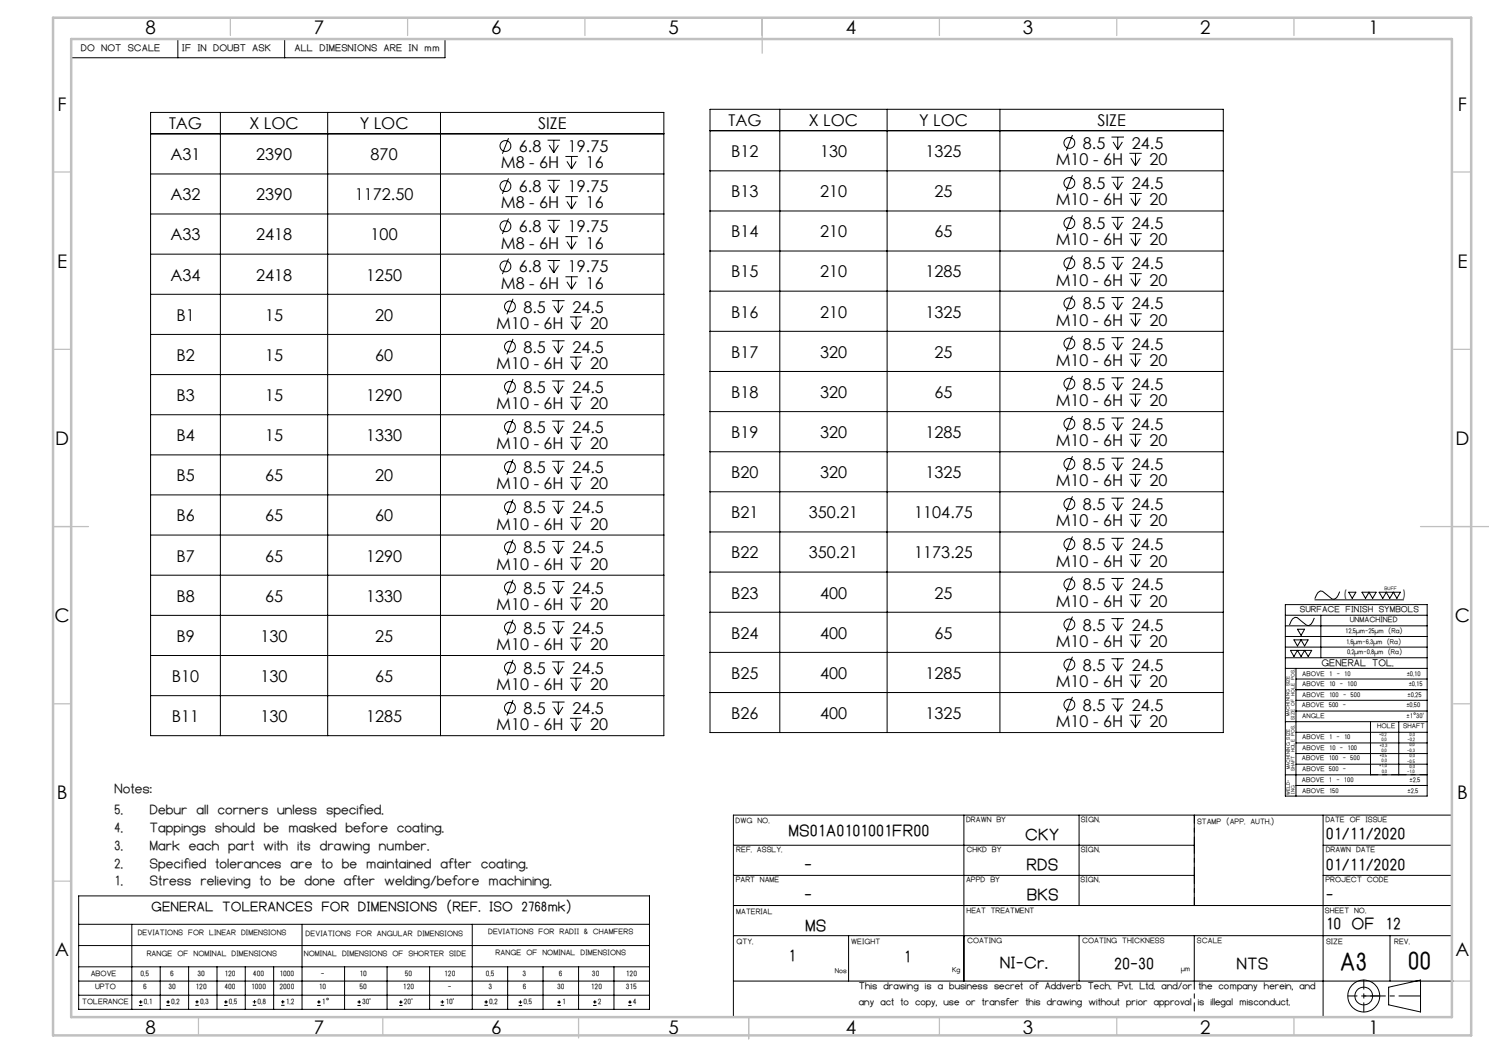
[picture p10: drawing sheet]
<svg xmlns="http://www.w3.org/2000/svg" width="420mm" height="297mm" viewBox="0 0 420 297" stroke-linecap="round" stroke-linejoin="round" font-family="sans-serif">
<g fill="none" stroke="#000" stroke-width=".28">
<path d="M50.2 11v5.3M80.3 11v5.3M125.5 11v5.3h-105.4M42.5 31.7h144.8v175.8h-144.8zM42.5 37.7h144.8M62.2 31.7v175.8M92.4 31.7v175.8M124.2 31.7v175.8M143.4 39l-1.7 4.4M154.4 39.5h3.6M156.2 39.5v3.5M200.3 30.8h144.8v175.8h-144.8z"/>
<path d="M200.3 36.9h144.8M220 30.8v175.8M250.2 30.8v175.8M282 30.8v175.8M302.5 38.1l-1.7 4.4M313.5 38.7h3.5M315.3 38.7v3.5M42.5 49.1h144.8M143.4 50.3l-1.7 4.4M154.4 50.9h3.6M154.9 40.9l1.3 2.1M154.9 52.2l1.3 2.2"/>
<path d="M156.2 50.9v3.5M157.5 40.9l-1.3 2.1M157.5 52.2l-1.3 2.2M159.5 44.1h3.5M159.5 55.5h3.5M159.9 45.5l1.3 2.1M159.9 56.8l1.3 2.1M161.2 44.1v3.5M161.2 55.5v3.4M162.5 45.5l-1.3 2.1M162.5 56.8l-1.3 2.1M200.3 48.2h144.8"/>
<path d="M200.3 59.5h144.8M302.5 49.4l-1.7 4.4M313.5 50h3.5M314 40l1.3 2.2M314 51.4l1.3 2.1M315.3 50v3.5M316.6 40l-1.3 2.2M316.6 51.4l-1.3 2.1M318.6 43.2h3.5M318.6 54.6h3.5M319 44.6l1.3 2.1M319 55.9l1.3 2.2"/>
<path d="M320.3 43.2v3.5M320.3 54.6v3.5M321.6 44.6l-1.3 2.1M321.6 55.9l-1.3 2.2M42.5 60.4h144.8M42.5 71.7h144.8M143.4 61.6l-1.7 4.4M143.4 73l-1.7 4.3M154.4 62.2h3.6M154.4 73.5h3.6M154.9 63.6l1.3 2.1M154.9 74.9l1.3 2.1"/>
<path d="M156.2 62.2v3.5M156.2 73.5v3.5M157.5 63.6l-1.3 2.1M157.5 74.9l-1.3 2.1M159.5 66.7h3.5M159.5 78.1h3.5M159.9 68.2l1.3 2.1M159.9 79.5l1.3 2.1M161.2 66.7v3.6M161.2 78.1v3.5M162.5 68.2l-1.3 2.1M162.5 79.5l-1.3 2.1"/>
<path d="M200.3 70.8h144.8M302.5 60.7l-1.7 4.4M302.5 72.1l-1.7 4.3M313.5 61.3h3.5M313.5 72.6h3.5M314 62.7l1.3 2.1M314 74l1.3 2.1M315.3 61.3v3.5M315.3 72.6v3.5M316.6 62.7l-1.3 2.1M316.6 74l-1.3 2.1M318.6 65.9h3.5"/>
<path d="M318.6 77.2h3.5M319 67.3l1.3 2.1M319 78.6l1.3 2.1M320.3 65.9v3.5M320.3 77.2v3.5M321.6 67.3l-1.3 2.1M321.6 78.6l-1.3 2.1M42.5 83h144.8M42.5 94.3h144.8M144.7 84.3l-1.7 4.3M144.7 95.6l-1.7 4.3M155.7 84.8h3.5"/>
<path d="M155.7 96.1h3.5M156.2 86.2l1.3 2.1M156.2 97.5l1.3 2.1M157.5 84.8v3.5M157.5 96.1v3.5M158.8 86.2l-1.3 2.1M158.8 97.5l-1.3 2.1M160.8 89.4h3.5M161.2 90.8l1.3 2.1M162.5 89.4v3.5M163.8 90.8l-1.3 2.1M200.3 82.1h144.8"/>
<path d="M200.3 93.4h144.8M302.5 83.4l-1.7 4.4M302.5 94.7l-1.7 4.4M313.5 83.9h3.5M313.5 95.2h3.5M314 85.3l1.3 2.1M314 96.7l1.3 2M315.3 83.9v3.5M315.3 95.2v3.5M316.6 85.3l-1.3 2.1M316.6 96.7l-1.3 2M318.6 88.5h3.5"/>
<path d="M318.6 99.8h3.5M319 89.9l1.3 2.1M320.3 88.5v3.5M320.3 99.8v3.5M321.6 89.9l-1.3 2.1M42.5 105.7h144.8M42.5 117h144.8M144.7 106.9l-1.7 4.4M144.7 118.2l-1.7 4.4M155.7 107.5h3.5M155.7 118.8h3.5M156.2 108.9l1.3 2"/>
<path d="M157.5 107.5v3.4M157.5 118.8v3.5M158.8 108.9l-1.3 2M160.8 100.7h3.5M160.8 112h3.5M161.2 102.1l1.3 2.1M161.2 113.4l1.3 2.1M162.5 100.7v3.5M162.5 112v3.5M163.8 102.1l-1.3 2.1M163.8 113.4l-1.3 2.1M200.3 104.8h144.8"/>
<path d="M200.3 116.1h144.8M302.5 106l-1.7 4.4M302.5 117.3l-1.7 4.4M313.5 106.6h3.5M313.5 117.9h3.5M314 108l1.3 2.1M314 119.3l1.3 2.1M315.3 106.6v3.5M315.3 117.9v3.5M316.6 108l-1.3 2.1M316.6 119.3l-1.3 2.1M318.6 111.2h3.5"/>
<path d="M319 101.2l1.3 2.1M319 112.6l1.3 2M320.3 111.2v3.4M321.6 101.2l-1.3 2.1M321.6 112.6l-1.3 2M42.5 128.3h144.8M42.5 139.6h144.8M144.7 129.5l-1.7 4.4M155.7 130.1h3.5M156.2 120.2l1.3 2.1M156.2 131.5l1.3 2.1M157.5 130.1v3.5"/>
<path d="M158.8 120.2l-1.3 2.1M158.8 131.5l-1.3 2.1M160.8 123.4h3.5M160.8 134.7h3.5M161.2 124.7l1.3 2.2M161.2 136.1l1.3 2.1M162.5 123.4v3.5M162.5 134.7v3.5M163.8 124.7l-1.3 2.2M163.8 136.1l-1.3 2.1M200.3 127.4h144.8M200.3 138.7h144.8"/>
<path d="M302.5 128.7l-1.7 4.3M302.5 140l-1.7 4.4M313.5 129.2h3.5M314 130.6l1.3 2.1M315.3 129.2v3.5M316.6 130.6l-1.3 2.1M318.6 122.5h3.5M318.6 133.8h3.5M319 123.9l1.3 2.1M319 135.2l1.3 2.1M320.3 122.5v3.5M320.3 133.8v3.5"/>
<path d="M321.6 123.9l-1.3 2.1M321.6 135.2l-1.3 2.1M42.5 150.9h144.8M144.7 140.9l-1.7 4.3M144.7 152.2l-1.7 4.4M155.7 141.4h3.5M155.7 152.7h3.5M156.2 142.8l1.3 2.1M156.2 154.1l1.3 2.1M157.5 141.4v3.5M157.5 152.7v3.5M158.8 142.8l-1.3 2.1"/>
<path d="M158.8 154.1l-1.3 2.1M160.8 146h3.5M160.8 157.3h3.5M161.2 147.4l1.3 2.1M161.2 158.7l1.3 2.1M162.5 146v3.5M162.5 157.3v3.5M163.8 147.4l-1.3 2.1M163.8 158.7l-1.3 2.1M200.3 150h144.8M302.5 151.3l-1.7 4.4M313.5 140.5h3.5"/>
<path d="M313.5 151.8h3.5M314 141.9l1.3 2.1M314 153.2l1.3 2.1M315.3 140.5v3.5M315.3 151.8v3.5M316.6 141.9l-1.3 2.1M316.6 153.2l-1.3 2.1M318.6 145.1h3.5M318.6 156.4h3.5M319 146.5l1.3 2.1M319 157.8l1.3 2.1M320.3 145.1v3.5"/>
<path d="M320.3 156.4v3.5M321.6 146.5l-1.3 2.1M321.6 157.8l-1.3 2.1M42.5 162.2h144.8M42.5 173.6h144.8M144.7 163.5l-1.7 4.4M144.7 174.8l-1.7 4.4M155.7 164h3.5M155.7 175.4h3.5M156.2 165.4l1.3 2.1M156.2 176.8l1.3 2.1M157.5 164v3.5"/>
<path d="M157.5 175.4v3.5M158.8 165.4l-1.3 2.1M158.8 176.8l-1.3 2.1M160.8 168.6h3.5M160.8 179.9h3.5M161.2 170l1.3 2.1M162.5 168.6v3.5M162.5 179.9v3.5M163.8 170l-1.3 2.1M200.3 161.4h144.8M200.3 172.7h144.8M302.5 162.6l-1.7 4.4"/>
<path d="M302.5 173.9l-1.7 4.4M313.5 163.2h3.5M313.5 174.5h3.5M314 164.6l1.3 2M314 175.9l1.3 2.1M315.3 163.2v3.4M315.3 174.5v3.5M316.6 164.6l-1.3 2M316.6 175.9l-1.3 2.1M318.6 167.7h3.5M318.6 179.1h3.5M319 169.2l1.3 2"/>
<path d="M320.3 167.7v3.5M320.3 179.1v3.5M321.6 169.2l-1.3 2M362.5 173.5h40.1M362.5 170.5h40.1v54h-40.1zM362.5 176.5h40.1M362.5 179.5h40.1M366 177.5h2l-1 1.7zM370.7 174.3l-.8 1.7-.7 .5-.7-.1-2.6-2.2-.6-.1-.7 .5-.9 1.7M370.9 169.2h25M372.6 173.5v12M377.9 166.9l-.9 1.7-.7 .4-.6-.1-2.6-2.1-.7-.1-.6 .4-.9 1.8"/>
<path d="M380.4 167h2l-1 1.8zM384.2 167h4l-1 1.8-1-1.8-1 1.8zM389 167h6l-1 1.8-1-1.8-1 1.8-1-1.8-1 1.8zM42.5 184.9h144.8M42.5 196.2h144.8M144.7 186.1l-1.7 4.4M144.7 197.4l-1.7 4.4M155.7 186.7h3.5M155.7 198h3.5M156.2 188.1l1.3 2.1M156.2 199.4l1.3 2.1M157.5 186.7v3.5"/>
<path d="M157.5 198v3.5M158.8 188.1l-1.3 2.1M158.8 199.4l-1.3 2.1M160.8 191.3h3.5M161.2 181.4l1.3 2M161.2 192.6l1.3 2.2M162.5 191.3v3.5M163.8 181.4l-1.3 2M163.8 192.6l-1.3 2.2M200.3 184h144.8M200.3 195.3h144.8M302.5 185.2l-1.7 4.4"/>
<path d="M302.5 196.6l-1.7 4.3M313.5 185.8h3.5M313.5 197.1h3.5M314 187.2l1.3 2.1M314 198.5l1.3 2.1M315.3 185.8v3.5M315.3 197.1v3.5M316.6 187.2l-1.3 2.1M316.6 198.5l-1.3 2.1M318.6 190.4h3.5M319 180.5l1.3 2.1M319 191.8l1.3 2.1"/>
<path d="M320.3 190.4v3.5M321.6 180.5l-1.3 2.1M321.6 191.8l-1.3 2.1M362.5 182.5h40.1M362.5 185.5h40.1M362.5 188.5h40.1M364 183.4h6l-1 1.8-1-1.8-1 1.8-1-1.8-1 1.8zM365 180.5h4l-1 1.7-1-1.7-1 1.7zM365.5 188.5v36M365.5 191.5h37.1M365.5 194.5h37.1M365.5 197.5h37.1"/>
<path d="M160.8 202.6h3.5M161.2 204l1.3 2.1M162.5 202.6v3.5M163.8 204l-1.3 2.1M318.6 201.7h3.5M319 203.1l1.3 2.1M320.3 201.7v3.5M321.6 203.1l-1.3 2.1M362.5 203.5h40.1M362.5 218.5h40.1M365.5 200.6h37.1M365.5 206.5h37.1"/>
<path d="M365.5 209.5h37.1M365.5 212.5h37.1M365.5 215.5h37.1M386.6 203.5v15M394.5 203.5v15M206.9 238.4h130M271.9 229.9v46.8M304.4 229.9v25.5M336.9 229.9v25.5M365.5 221.5h37.1M373.2 238.4h36.3M373.2 229.9v56.8"/>
<path d="M409.5 229.9h-202.6v57M22.2 252.7h161v32h-161zM206.9 246.9h130M206.9 255.4h202.6M373.2 246.9h36.3M22.2 276.7h161M22.2 260.7h161M22.2 266.7h161M22.2 272.7h161M37.2 260.7v24M45.2 272.7v12M53.2 272.7v12"/>
<path d="M61.2 272.7v12M69.2 272.7v12M77.2 272.7v12M85.2 260.7v24M97.2 272.7v12M109.2 272.7v12M121.2 272.7v12M133.2 260.7v24M143.2 272.7v12M153.2 272.7v12M163.2 272.7v12M173.2 272.7v12"/>
<path d="M206.9 263.9h202.6M206.9 276.7h203.1M239.4 263.9v12.8M304.4 263.9v12.8M336.9 263.9v12.8M391.7 278.4l9-2v9l-9-2zM392.1 263.9v12.8M22.2 280.7h161M39.2 283.6h1M39.2 282.6h1M39.7 282.1v1M46.9 283.6h1"/>
<path d="M46.9 282.6h1M47.4 282.1v1M55.1 283.6h1M55.1 282.6h1M55.6 282.1v1M63.2 283.6h1M63.2 282.6h1M63.7 282.1v1M71.3 283.6h1M71.3 282.6h1M71.8 282.1v1M79.3 283.6h1"/>
<path d="M79.3 282.6h1M79.8 282.1v1M89.5 283.6h1M89.5 282.6h1M90 282.1v1M100.8 283.6h1M100.8 282.6h1M101.3 282.1v1M112.6 283.6h1M112.6 282.6h1M113.1 282.1v1M124.3 282.6h1"/>
<path d="M124.3 283.6h1M124.8 282.1v1M136.6 282.6h1M136.6 283.6h1M137.1 282.1v1M146.3 283.6h1M146.3 282.6h1M146.8 282.1v1M157.2 283.6h1M157.2 282.6h1M157.7 282.1v1M167.3 283.6h1"/>
<path d="M167.3 282.6h1M167.8 282.1v1M177.2 283.6h1M177.2 282.6h1M177.7 282.1v1"/>
<circle cx="142.6" cy="52.5" r="1.53"/>
<circle cx="142.6" cy="41.2" r="1.53"/>
<circle cx="301.6" cy="51.6" r="1.53"/>
<circle cx="301.6" cy="40.3" r="1.53"/>
<circle cx="142.6" cy="63.8" r="1.54"/>
<circle cx="142.6" cy="75.1" r="1.53"/>
<circle cx="301.6" cy="62.9" r="1.54"/>
<circle cx="301.6" cy="74.2" r="1.53"/>
<circle cx="143.9" cy="86.4" r="1.53"/>
<circle cx="143.9" cy="97.8" r="1.53"/>
<circle cx="301.6" cy="96.9" r="1.53"/>
<circle cx="301.6" cy="85.6" r="1.53"/>
<circle cx="143.9" cy="109.1" r="1.53"/>
<circle cx="301.6" cy="119.5" r="1.53"/>
<circle cx="301.6" cy="108.2" r="1.53"/>
<circle cx="143.8" cy="131.7" r="1.54"/>
<circle cx="143.9" cy="120.4" r="1.53"/>
<circle cx="301.6" cy="130.8" r="1.54"/>
<circle cx="143.9" cy="154.4" r="1.53"/>
<circle cx="143.9" cy="143" r="1.53"/>
<circle cx="301.6" cy="142.1" r="1.53"/>
<circle cx="301.6" cy="153.5" r="1.53"/>
<circle cx="143.9" cy="165.7" r="1.53"/>
<circle cx="143.9" cy="177" r="1.53"/>
<circle cx="301.6" cy="164.8" r="1.53"/>
<circle cx="301.6" cy="176.1" r="1.53"/>
<circle cx="143.9" cy="188.3" r="1.53"/>
<circle cx="143.9" cy="199.7" r="1.53"/>
<circle cx="301.6" cy="187.4" r="1.53"/>
<circle cx="301.6" cy="198.8" r="1.53"/>
<circle cx="384.7" cy="280.9" r="4.5"/>
<circle cx="384.7" cy="280.9" r="2.49"/>
</g>
<path d="M386.6 218.5h8M394.6 218.5h8" fill="none" stroke="#000" stroke-width=".28" stroke-dasharray="15.2 1.3 1.3 1.3" stroke-dashoffset="13.1"/>
<path d="M336.9 238.4v-8.5M336.9 238.4v8.5M336.9 246.9v8.5M336.9 276.7v8.5" fill="none" stroke="#000" stroke-width=".28" stroke-dasharray="15.2 1.3 1.3 1.3" stroke-dashoffset="12.9"/>
<path d="M384.7 280.9h16" fill="none" stroke="#000" stroke-width=".28" stroke-dasharray="15.2 1.3 1.3 1.3" stroke-dashoffset="9.1"/>
<path d="M384.7 276.4v9M380.2 280.9h9" fill="none" stroke="#000" stroke-width=".28" stroke-dasharray="15.2 1.3 1.3 1.3" stroke-dashoffset="12.6"/>
<g fill="none" stroke="#c0c0c0" stroke-width=".35">
<path d="M65 5v5M115 5v5M165 5v5M215 5v10M265 5v5M315 5v5M365 5v5M15 48.5h5M410 48.5h5M15 98.5h5M410 98.5h5M15 148.5h10"/>
<path d="M400.7 148.5h19.3M15 198.5h5M410 198.5h5M15 248.5h5M410 276.7h5M56 287v5M108 287v5M163.2 287v5.8M211.2 286.9v6.1M265 287v5M315 287v5M365 287v5"/>
</g>
<path d="M15 5h400v287h-400zM20.1 11h389.4v275.9h-389.4z" fill="none" stroke="#c0c0c0" stroke-width=".7"/>
<g font-size="9.2">
<text x="377.9" y="273.5">A3</text>
<text x="397.1" y="273.4">00</text>
</g>
<g font-size="6">
<text x="222.4" y="235.8">MS01A0101001FR00</text>
<text x="289.1" y="236.9">CKY</text>
<text x="374" y="236.7">01/11/2020</text>
<text x="226.8" y="245.5">-</text>
<text x="289.5" y="245.5">RDS</text>
<text x="374" y="245.3">01/11/2020</text>
<text x="226.8" y="253.8">-</text>
<text x="289.7" y="253.9">BKS</text>
<text x="374" y="253.9">-</text>
<text x="227.1" y="262.5">MS</text>
<text x="374" y="262.1">10 OF 12</text>
<text x="222.4" y="271.1">1</text>
<text x="254.9" y="271.4">1</text>
<text x="282.1" y="273.1">NI-Cr.</text>
<text x="314.3" y="273.4">20-30</text>
<text x="348.8" y="273.4">NTS</text>
</g>
<g font-size="5.3">
<text x="41" y="9.5">8</text>
<text x="88.5" y="9.5">7</text>
<text x="138.5" y="9.5">6</text>
<text x="188.5" y="9.5">5</text>
<text x="238.5" y="9.5">4</text>
<text x="288.5" y="9.5">3</text>
<text x="338.5" y="9.5">2</text>
<text x="386" y="9.5">1</text>
<text x="16.2" y="31.3">F</text>
<text x="411.2" y="31.3">F</text>
<text x="16.1" y="75.5">E</text>
<text x="411.1" y="75.5">E</text>
<text x="15.5" y="125.5">D</text>
<text x="410.5" y="125.5">D</text>
<text x="15.4" y="175.5">C</text>
<text x="410.4" y="175.5">C</text>
<text x="16" y="225.5">B</text>
<text x="411" y="225.5">B</text>
<text x="15.5" y="269.8">A</text>
<text x="410.5" y="269.8">A</text>
<text x="41" y="291.5">8</text>
<text x="88.5" y="291.5">7</text>
<text x="138.5" y="291.5">6</text>
<text x="188.5" y="291.5">5</text>
<text x="238.5" y="291.5">4</text>
<text x="288.5" y="291.5">3</text>
<text x="338.5" y="291.5">2</text>
<text x="386" y="291.5">1</text>
</g>
<g font-size="4.9" fill="#191924">
<text x="32.2" y="223.8">Notes:</text>
<text x="32.2" y="229.7">5.</text>
<text x="42.2" y="229.7">Debur all corners unless specified.</text>
<text x="32.2" y="234.7">4.</text>
<text x="32.2" y="239.7">3.</text>
<text x="42.2" y="234.7">Tappings should be masked before coating.</text>
<text x="42.2" y="239.7">Mark each part with its drawing number.</text>
<text x="32.2" y="244.7">2.</text>
<text x="42.2" y="244.7">Specified tolerances are to be maintained after coating.</text>
<text x="32.2" y="249.7">1.</text>
<text x="42.2" y="249.7">Stress relieving to be done after welding/before machining.</text>
</g>
<text font-size="4.9" x="42.7" y="257">GENERAL TOLERANCES FOR DIMENSIONS (REF. ISO 2768mk)</text>
<g font-size="4.6">
<text x="205.5" y="35.6">TAG</text>
<text x="228.2" y="35.6">X LOC</text>
<text x="259.2" y="35.6">Y LOC</text>
<text x="309.6" y="35.6">SIZE</text>
<text x="47.7" y="36.4">TAG</text>
<text x="70.4" y="36.4">X LOC</text>
<text x="101.5" y="36.4">Y LOC</text>
<text x="151.8" y="36.4">SIZE</text>
<text x="48.1" y="45.2">A31</text>
<text x="72.2" y="45.2">2390</text>
<text x="104.5" y="45.2">870</text>
<text x="141.3" y="47.5">M8 - 6H</text>
<text x="146.4" y="42.9">6.8</text>
<text x="160.2" y="42.9">19.75</text>
<text x="165.2" y="47.5">16</text>
<text x="206.3" y="44.3">B12</text>
<text x="231.3" y="44.3">130</text>
<text x="261.1" y="44.3">1325</text>
<text x="297.8" y="46.6">M10 - 6H</text>
<text x="305.4" y="42">8.5</text>
<text x="319.3" y="42">24.5</text>
<text x="324.3" y="46.6">20</text>
<text x="305.4" y="53.3">8.5</text>
<text x="319.3" y="53.3">24.5</text>
<text x="48.1" y="56.5">A32</text>
<text x="72.2" y="56.5">2390</text>
<text x="100.1" y="56.5">1172.50</text>
<text x="141.3" y="58.8">M8 - 6H</text>
<text x="146.4" y="54.2">6.8</text>
<text x="160.2" y="54.2">19.75</text>
<text x="165.2" y="58.8">16</text>
<text x="206.3" y="55.6">B13</text>
<text x="231.3" y="55.6">210</text>
<text x="263.6" y="55.6">25</text>
<text x="297.8" y="57.9">M10 - 6H</text>
<text x="324.3" y="57.9">20</text>
<text x="146.4" y="65.5">6.8</text>
<text x="160.2" y="65.5">19.75</text>
<text x="305.4" y="64.7">8.5</text>
<text x="319.3" y="64.7">24.5</text>
<text x="48.1" y="67.8">A33</text>
<text x="72.2" y="67.8">2418</text>
<text x="104.5" y="67.8">100</text>
<text x="141.3" y="70.1">M8 - 6H</text>
<text x="165.2" y="70.1">16</text>
<text x="206.3" y="66.9">B14</text>
<text x="231.3" y="66.9">210</text>
<text x="263.6" y="66.9">65</text>
<text x="297.8" y="69.2">M10 - 6H</text>
<text x="324.3" y="69.2">20</text>
<text x="146.4" y="76.9">6.8</text>
<text x="160.2" y="76.9">19.75</text>
<text x="305.4" y="76">8.5</text>
<text x="319.3" y="76">24.5</text>
<text x="48.1" y="79.1">A34</text>
<text x="72.2" y="79.1">2418</text>
<text x="103.3" y="79.1">1250</text>
<text x="141.3" y="81.4">M8 - 6H</text>
<text x="165.2" y="81.4">16</text>
<text x="206.3" y="78.3">B15</text>
<text x="231.3" y="78.3">210</text>
<text x="261.1" y="78.3">1285</text>
<text x="297.8" y="80.6">M10 - 6H</text>
<text x="324.3" y="80.6">20</text>
<text x="147.7" y="88.2">8.5</text>
<text x="161.5" y="88.2">24.5</text>
<text x="206.3" y="89.6">B16</text>
<text x="231.3" y="89.6">210</text>
<text x="261.1" y="89.6">1325</text>
<text x="305.4" y="87.3">8.5</text>
<text x="319.3" y="87.3">24.5</text>
<text x="49.8" y="90.5">B1</text>
<text x="74.8" y="90.5">15</text>
<text x="105.8" y="90.5">20</text>
<text x="140" y="92.8">M10 - 6H</text>
<text x="166.5" y="92.8">20</text>
<text x="297.8" y="91.9">M10 - 6H</text>
<text x="324.3" y="91.9">20</text>
<text x="49.8" y="101.8">B2</text>
<text x="74.8" y="101.8">15</text>
<text x="105.8" y="101.8">60</text>
<text x="147.7" y="99.5">8.5</text>
<text x="161.5" y="99.5">24.5</text>
<text x="206.3" y="100.9">B17</text>
<text x="231.3" y="100.9">320</text>
<text x="263.6" y="100.9">25</text>
<text x="305.4" y="98.6">8.5</text>
<text x="319.3" y="98.6">24.5</text>
<text x="140" y="104.1">M10 - 6H</text>
<text x="166.5" y="104.1">20</text>
<text x="297.8" y="103.2">M10 - 6H</text>
<text x="324.3" y="103.2">20</text>
<text x="49.8" y="113.1">B3</text>
<text x="74.8" y="113.1">15</text>
<text x="103.3" y="113.1">1290</text>
<text x="147.7" y="110.8">8.5</text>
<text x="161.5" y="110.8">24.5</text>
<text x="206.3" y="112.2">B18</text>
<text x="231.3" y="112.2">320</text>
<text x="263.6" y="112.2">65</text>
<text x="305.4" y="109.9">8.5</text>
<text x="319.3" y="109.9">24.5</text>
<text x="140" y="115.4">M10 - 6H</text>
<text x="166.5" y="115.4">20</text>
<text x="297.8" y="114.5">M10 - 6H</text>
<text x="324.3" y="114.5">20</text>
<text x="49.8" y="124.4">B4</text>
<text x="74.8" y="124.4">15</text>
<text x="103.3" y="124.4">1330</text>
<text x="147.7" y="122.1">8.5</text>
<text x="161.5" y="122.1">24.5</text>
<text x="206.3" y="123.5">B19</text>
<text x="231.3" y="123.5">320</text>
<text x="261.1" y="123.5">1285</text>
<text x="297.8" y="125.8">M10 - 6H</text>
<text x="305.4" y="121.2">8.5</text>
<text x="319.3" y="121.2">24.5</text>
<text x="324.3" y="125.8">20</text>
<text x="140" y="126.7">M10 - 6H</text>
<text x="166.5" y="126.7">20</text>
<text x="49.8" y="135.7">B5</text>
<text x="74.8" y="135.7">65</text>
<text x="105.8" y="135.7">20</text>
<text x="147.7" y="133.4">8.5</text>
<text x="161.5" y="133.4">24.5</text>
<text x="206.3" y="134.9">B20</text>
<text x="231.3" y="134.9">320</text>
<text x="261.1" y="134.9">1325</text>
<text x="297.8" y="137.1">M10 - 6H</text>
<text x="305.4" y="132.6">8.5</text>
<text x="319.3" y="132.6">24.5</text>
<text x="324.3" y="137.1">20</text>
<text x="140" y="138">M10 - 6H</text>
<text x="166.5" y="138">20</text>
<text x="305.4" y="143.9">8.5</text>
<text x="319.3" y="143.9">24.5</text>
<text x="49.8" y="147.1">B6</text>
<text x="74.8" y="147.1">65</text>
<text x="105.8" y="147.1">60</text>
<text x="140" y="149.3">M10 - 6H</text>
<text x="147.7" y="144.8">8.5</text>
<text x="161.5" y="144.8">24.5</text>
<text x="166.5" y="149.3">20</text>
<text x="206.3" y="146.2">B21</text>
<text x="228.1" y="146.2">350.21</text>
<text x="257.9" y="146.2">1104.75</text>
<text x="297.8" y="148.5">M10 - 6H</text>
<text x="324.3" y="148.5">20</text>
<text x="305.4" y="155.2">8.5</text>
<text x="319.3" y="155.2">24.5</text>
<text x="49.8" y="158.4">B7</text>
<text x="74.8" y="158.4">65</text>
<text x="103.3" y="158.4">1290</text>
<text x="140" y="160.7">M10 - 6H</text>
<text x="147.7" y="156.1">8.5</text>
<text x="161.5" y="156.1">24.5</text>
<text x="166.5" y="160.7">20</text>
<text x="206.3" y="157.5">B22</text>
<text x="228.1" y="157.5">350.21</text>
<text x="257.9" y="157.5">1173.25</text>
<text x="297.8" y="159.8">M10 - 6H</text>
<text x="324.3" y="159.8">20</text>
<text x="147.7" y="167.4">8.5</text>
<text x="161.5" y="167.4">24.5</text>
<text x="305.4" y="166.5">8.5</text>
<text x="319.3" y="166.5">24.5</text>
<text x="49.8" y="169.7">B8</text>
<text x="74.8" y="169.7">65</text>
<text x="103.3" y="169.7">1330</text>
<text x="140" y="172">M10 - 6H</text>
<text x="166.5" y="172">20</text>
<text x="206.3" y="168.8">B23</text>
<text x="231.3" y="168.8">400</text>
<text x="263.6" y="168.8">25</text>
<text x="297.8" y="171.1">M10 - 6H</text>
<text x="324.3" y="171.1">20</text>
<text x="147.7" y="178.7">8.5</text>
<text x="161.5" y="178.7">24.5</text>
<text x="305.4" y="177.8">8.5</text>
<text x="319.3" y="177.8">24.5</text>
<text x="49.8" y="181">B9</text>
<text x="73.5" y="181">130</text>
<text x="105.8" y="181">25</text>
<text x="140" y="183.3">M10 - 6H</text>
<text x="166.5" y="183.3">20</text>
<text x="206.3" y="180.1">B24</text>
<text x="231.3" y="180.1">400</text>
<text x="263.6" y="180.1">65</text>
<text x="297.8" y="182.4">M10 - 6H</text>
<text x="324.3" y="182.4">20</text>
<text x="147.7" y="190">8.5</text>
<text x="161.5" y="190">24.5</text>
<text x="206.3" y="191.4">B25</text>
<text x="231.3" y="191.4">400</text>
<text x="261.1" y="191.4">1285</text>
<text x="305.4" y="189.2">8.5</text>
<text x="319.3" y="189.2">24.5</text>
<text x="48.5" y="192.3">B10</text>
<text x="73.5" y="192.3">130</text>
<text x="105.8" y="192.3">65</text>
<text x="140" y="194.6">M10 - 6H</text>
<text x="166.5" y="194.6">20</text>
<text x="297.8" y="193.7">M10 - 6H</text>
<text x="324.3" y="193.7">20</text>
<text x="48.5" y="203.6">B11</text>
<text x="73.5" y="203.6">130</text>
<text x="103.3" y="203.6">1285</text>
<text x="147.7" y="201.4">8.5</text>
<text x="161.5" y="201.4">24.5</text>
<text x="206.3" y="202.8">B26</text>
<text x="231.3" y="202.8">400</text>
<text x="261.1" y="202.8">1325</text>
<text x="305.4" y="200.5">8.5</text>
<text x="319.3" y="200.5">24.5</text>
<text x="140" y="205.9">M10 - 6H</text>
<text x="166.5" y="205.9">20</text>
<text x="297.8" y="205.1">M10 - 6H</text>
<text x="324.3" y="205.1">20</text>
</g>
<g font-size="3.5">
<text x="22.8" y="14.4">DO NOT SCALE</text>
<text x="51.3" y="14.3">IF IN DOUBT ASK</text>
<text x="83.1" y="14.4">ALL DIMESNIONS ARE IN mm</text>
<text x="372.8" y="187.7">GENERAL TOL.</text>
<text x="242.3" y="278.9">This drawing is a business secret of Addverb Tech. Pvt. Ltd. and/or the company herein, and</text>
<text x="242.3" y="283.5">any act to copy, use or transfer this drawing without prior approval is illegal misconduct.</text>
</g>
<text font-size="3.2" x="366.7" y="172.7">SURFACE FINISH SYMBOLS</text>
<g font-size="2.8">
<text x="378.9" y="168.4">(</text>
<text x="395.6" y="168.4">)</text>
<text x="380.7" y="175.5">UNMACHINED</text>
<text x="207.5" y="232.1">DWG NO.</text>
<text x="272.5" y="231.9">DRAWN BY</text>
<text x="304.8" y="231.9">SIGN.</text>
<text x="337.7" y="232.3">STAMP (APP. AUTH.)</text>
<text x="373.9" y="231.9">DATE OF ISSUE</text>
<text x="207.7" y="240.4">REF. ASSLY.</text>
<text x="272.6" y="240.3">CHKD BY</text>
<text x="304.8" y="240.4">SIGN.</text>
<text x="373.9" y="240.4">DRAWN DATE</text>
<text x="207.5" y="248.9">PART NAME</text>
<text x="272.5" y="248.8">APPD BY</text>
<text x="304.8" y="248.8">SIGN.</text>
<text x="373.9" y="248.8">PROJECT CODE</text>
<text x="207.7" y="257.7">MATERIAL</text>
<text x="272.6" y="257.5">HEAT TREATMENT</text>
<text x="373.7" y="257.5">SHEET NO.</text>
<text x="38.8" y="263.7">DEVIATIONS FOR LINEAR DIMENSIONS</text>
<text x="86.2" y="263.9">DEVIATIONS FOR ANGULAR DIMENSIONS</text>
<text x="137.7" y="263.5">DEVIATIONS FOR RADII &amp; CHAMFERS</text>
<text x="41.4" y="269.8">RANGE OF NOMINAL DIMENSIONS</text>
<text x="85.7" y="269.6">NOMINAL DIMENSIONS OF SHORTER SIDE</text>
<text x="139.8" y="269.4">RANGE OF NOMINAL DIMENSIONS</text>
<text x="207.8" y="266.2">QTY.</text>
<text x="240.1" y="266.2">WEIGHT</text>
<text x="272.8" y="266.1">COATING</text>
<text x="305.2" y="266.1">COATING THICKNESS</text>
<text x="337.6" y="266">SCALE</text>
<text x="374" y="266.2">SIZE</text>
<text x="393.3" y="266.2">REV.</text>
<text x="25.6" y="275.2">ABOVE</text>
<text x="39.6" y="275.3">0.5</text>
<text x="48" y="275.3">6</text>
<text x="55.7" y="275.3">30</text>
<text x="63.3" y="275.2">120</text>
<text x="71.3" y="275.2">400</text>
<text x="78.8" y="275.3">1000</text>
<text x="90.5" y="275.2">-</text>
<text x="101.4" y="275.2">10</text>
<text x="114.2" y="275.3">50</text>
<text x="125.3" y="275.2">120</text>
<text x="137.1" y="275.3">0.5</text>
<text x="147.4" y="275.3">3</text>
<text x="157.7" y="275.2">6</text>
<text x="167" y="275.2">30</text>
<text x="176.5" y="275.3">120</text>
<text x="26.8" y="279">UPTO</text>
<text x="40.3" y="278.9">6</text>
<text x="47.5" y="279">30</text>
<text x="55.1" y="278.9">120</text>
<text x="63.3" y="278.9">400</text>
<text x="70.8" y="279">1000</text>
<text x="78.8" y="278.9">2000</text>
<text x="89.9" y="279">10</text>
<text x="101.4" y="278.9">50</text>
<text x="113.7" y="278.9">120</text>
<text x="126.4" y="279">-</text>
<text x="137.8" y="278.9">3</text>
<text x="147.5" y="279">6</text>
<text x="157.1" y="279">30</text>
<text x="166.7" y="279">120</text>
<text x="176.5" y="278.9">315</text>
<text x="23.2" y="283.2">TOLERANCE</text>
<text x="40.5" y="283.2">0.1</text>
<text x="48.3" y="283.2">0.2</text>
<text x="56.4" y="283.1">0.3</text>
<text x="64.6" y="283.2">0.5</text>
<text x="72.6" y="283.1">0.8</text>
<text x="80.6" y="283.1">1.2</text>
<text x="90.8" y="283.2">1°</text>
<text x="102.2" y="283.2">30'</text>
<text x="113.9" y="283.2">20'</text>
<text x="125.6" y="283.1">10'</text>
<text x="138" y="283.2">0.2</text>
<text x="147.6" y="283.2">0.5</text>
<text x="158.6" y="283.2">1</text>
<text x="168.6" y="283.2">2</text>
<text x="178.5" y="283.2">4</text>
</g>
<g font-size="2.6">
<text x="235.5" y="274.5">Nos</text>
<text x="268.6" y="274.2">Kg</text>
<text x="333.2" y="273.9">μm</text>
</g>
<g font-size="2.5">
<text x="379.5" y="178.5">12.5μm-25μm (Ra)</text>
<text x="379.7" y="181.6">1.6μm-6.3μm (Ra)</text>
<text x="380" y="184.4">0.2μm-0.8μm (Ra)</text>
<text x="367.3" y="190.7">ABOVE 1 - 10</text>
<text x="396.8" y="190.7">±0.10</text>
<text x="367.3" y="193.6">ABOVE 10 - 100</text>
<text x="367.3" y="196.5">ABOVE 100 - 500</text>
<text x="397" y="196.5">±0.25</text>
<text x="397.3" y="193.6">±0.15</text>
<text x="367.2" y="199.4">ABOVE 500 -</text>
<text x="367.3" y="202.4">ANGLE</text>
<text x="396.7" y="199.4">±0.50</text>
<text x="396.8" y="202.4">±1°30'</text>
<text x="367.3" y="208.5">ABOVE 1 - 10</text>
<text x="388.5" y="205.4">HOLE</text>
<text x="395.8" y="205.4">SHAFT</text>
<text x="367.2" y="214.4">ABOVE 100 - 500</text>
<text x="367.3" y="211.5">ABOVE 10 - 100</text>
<text x="367.3" y="220.5">ABOVE 1 - 100</text>
<text x="367.3" y="217.5">ABOVE 500 -</text>
<text x="397.6" y="220.5">±2.5</text>
<text x="367.3" y="223.6">ABOVE 150</text>
<text x="397.1" y="223.6">±2.5</text>
</g>
<g font-size="1.8">
<text x="390.5" y="166.3">BUFF</text>
<text x="363.8" y="201.9" transform="rotate(-90 363.8 201.9)">MACHINING SIZE</text>
<text x="365.2" y="203.1" transform="rotate(-90 365.2 203.1)">SIZE OF HOLE POS.</text>
<text x="389" y="207.5">+0.2</text>
<text x="389.7" y="209.1">0.0</text>
<text x="397" y="209.1">-0.2</text>
<text x="397.6" y="207.5">0.0</text>
<text x="389.1" y="213.6">+0.5</text>
<text x="389.2" y="210.6">+0.3</text>
<text x="389.7" y="212.2">0.0</text>
<text x="389.7" y="215">0.0</text>
<text x="396.9" y="212.2">-0.3</text>
<text x="396.9" y="215.1">-0.5</text>
<text x="397.6" y="210.5">0.0</text>
<text x="397.6" y="213.5">0.0</text>
<text x="363.8" y="216.8" transform="rotate(-90 363.8 216.8)">MACHINING SIZE</text>
<text x="365.2" y="217.4" transform="rotate(-90 365.2 217.4)">SHAFT HOLE POS.</text>
<text x="389" y="216.5">+1.0</text>
<text x="389.8" y="218">0.0</text>
<text x="396.9" y="218">-1.0</text>
<text x="397.6" y="216.5">0.0</text>
<text x="363.8" y="224.3" transform="rotate(-90 363.8 224.3)">WELD-</text>
<text x="365.1" y="223.9" transform="rotate(-90 365.1 223.9)">ING</text>
</g>
</svg>
